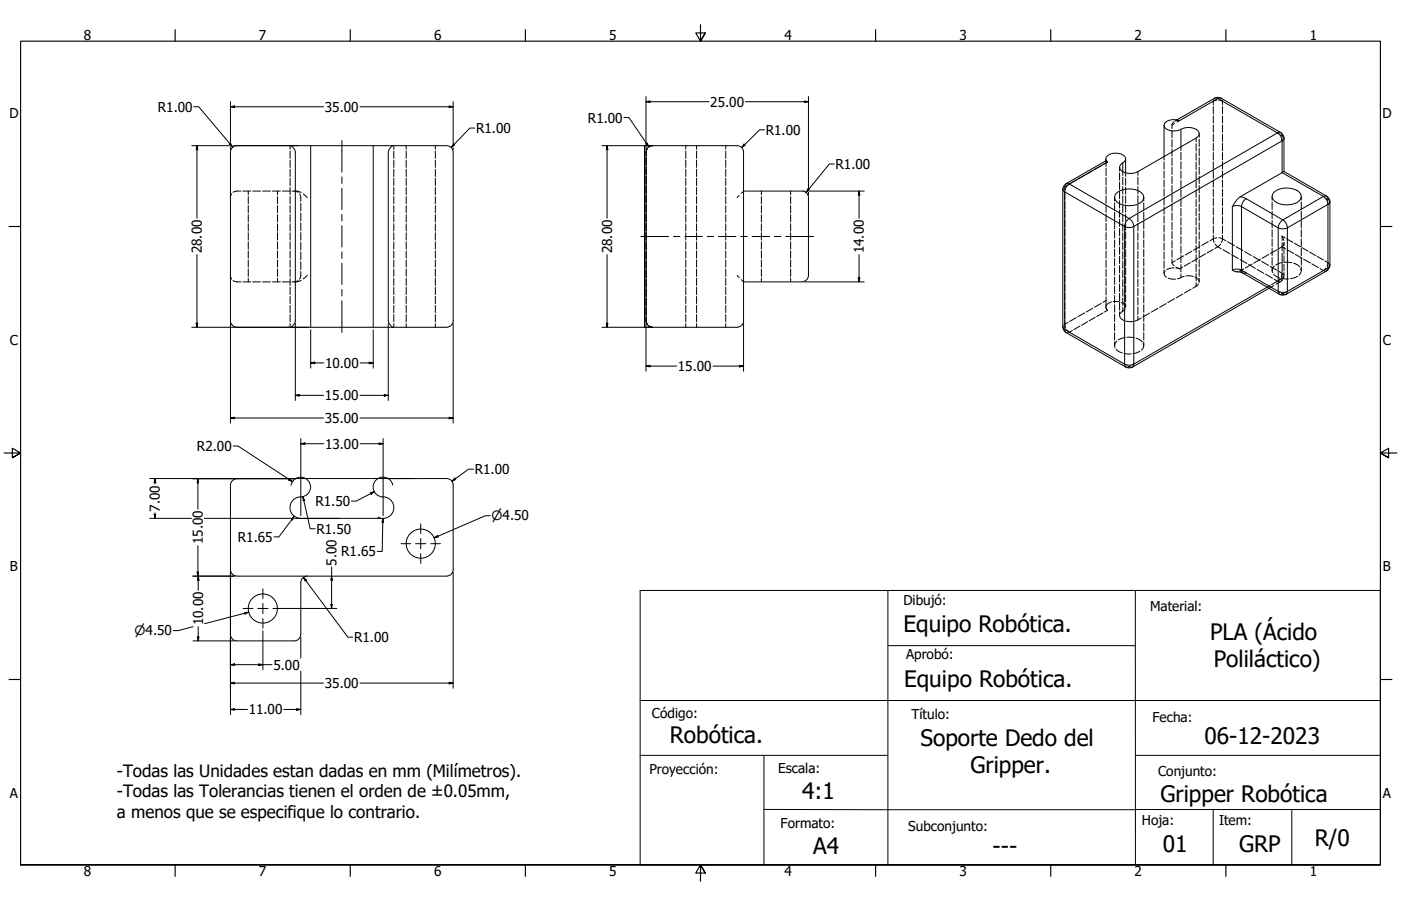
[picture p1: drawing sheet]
<svg xmlns="http://www.w3.org/2000/svg" width="864mm" height="559mm" viewBox="0 0 864 559" stroke-linecap="round" stroke-linejoin="round" font-family="sans-serif">
<!-- layer: Hidden (ANSI) -->
<g fill="none" stroke="#000" stroke-width=".62">
<path d="M724 75l-1 1-1 3M725 74l-1 1M726 74h-1M727 74h-2M179 90v2M179 93v5M179 99v4M243 90v2M243 93v5M243 99v4M250 90v2M250 93v5"/>
<path d="M250 99v4M268 90v2M268 93v5M268 99v4M397 90v2M397 93v5M397 99v4M398 97v5M399 92l-1 1v3M402 90l-2 1 2-1M423 90v2M423 93v5"/>
<path d="M423 99v4M429 90v2M429 93v5M429 99v4M447 90v2M447 93v5M447 99v4M682 99v1M718 97v2M718 100v4M722 80v5M722 86v5"/>
<path d="M722 92v4M722 97v5M739 82v3M739 86v4M739 92v4M739 97v5M143 120l-1 2M148 118h-3l-1 1M150 118h5M153 118v2M156 118h5M162 118h5"/>
<path d="M168 118h5M171 118v2M174 118h5M179 104v5M179 110v4M179 116v4M180 118h4l2 1M181 118l3 1M185 120v4M187 120l2 2M243 104v5M243 110v4"/>
<path d="M243 116v4M250 104v5M250 110v4M250 116v4M268 104v5M268 110v4M268 116v4M397 104v5M397 110v4M397 116v4M398 103v5M398 109v4"/>
<path d="M398 115v4M423 104v5M423 110v4M423 116v4M429 104v5M429 110v4M429 116v4M447 104v5M447 110v4M447 116v4M458 118l-1 1M469 118v2"/>
<path d="M487 118v2M682 100v3M682 104v4M682 109v5M682 115v5M690 103v2M690 107v4M690 112v5M690 118v5M694 107v2M694 110v4M694 115v5"/>
<path d="M718 105v5M718 111v4M718 117v4M722 103v5M722 109v4M722 114v5M739 103v5M739 109v4M739 114v5M153 121v5M153 127v4M153 132v5"/>
<path d="M153 138v4M171 121v5M171 127v4M171 132v5M171 138v4M179 121v5M179 127v4M179 132v5M179 138v4M185 125v5M185 131v5M185 137v5"/>
<path d="M243 121v5M243 127v4M243 132v5M243 138v4M250 121v5M250 127v4M250 132v5M250 138v4M268 121v5M268 127v4M268 132v5M268 138v4"/>
<path d="M397 121v5M397 127v4M397 132v5M397 138v4M398 120v5M398 126v5M398 132v5M398 138v4M423 121v5M423 127v4M423 132v5M423 138v4"/>
<path d="M429 121v5M429 127v4M429 132v5M429 138v4M447 121v5M447 127v4M447 132v5M447 138v4M456 121l-2 1M469 121v5M469 127v4M469 132v5"/>
<path d="M469 138v4M487 121v5M487 127v4M487 132v5M487 138v4M682 121v4M682 126v5M682 132v5M682 138v4M687 122v2M687 125v5M687 131v4"/>
<path d="M687 137v4M690 124v4M690 129v5M690 135v5M694 121v4M694 126v5M694 132v4M694 138v4M705 122v2M705 125v5M705 131v4M705 137v4"/>
<path d="M718 122v4M718 128v4M718 133v5M718 139v4M722 120v5M722 126v4M722 131v5M722 137v5M739 120v5M739 126v4M739 132v4M739 137v5"/>
<path d="M784 121v2M784 125v4M784 130v5M784 136v5M802 121v2M802 125v4M802 130v5M802 136v5M153 144v4M153 149v5M153 155v4M171 144v4"/>
<path d="M171 149v5M171 155v4M179 144v4M179 149v5M179 155v4M185 143v5M185 149v5M185 155v5M243 144v4M243 149v5M243 155v4M250 144v4"/>
<path d="M250 149v5M250 155v4M268 144v4M268 149v5M268 155v4M397 144v4M397 149v5M397 155v4M398 144v4M398 149v5M398 155v5M423 144v4"/>
<path d="M423 149v5M423 155v4M429 144v4M429 149v5M429 155v4M447 144v4M447 149v5M447 155v4M469 144v4M469 149v5M469 155v4M487 144v4"/>
<path d="M487 149v5M487 155v4M682 143v5M682 149v5M682 155v4M687 142v5M687 148v5M687 154v4M687 159v5M690 141v4M690 147v4M690 152v5"/>
<path d="M690 158v5M694 143v4M694 149v4M694 154v4M694 160v4M705 142v5M705 148v5M705 154v4M705 159v5M718 144v5M718 150v4M718 155v5"/>
<path d="M722 160l1 3 1 1M722 143v4M722 148v5M722 154v5M739 143v5M739 149v4M739 154v5M777 160l-4 2M782 157l-4 2M784 142v4M784 147v5M784 153v5"/>
<path d="M784 159v4M787 154l-4 2M790 146l1 2M791 150v2l-3 1M791 150v2M791 153v4M791 158v4M802 142v4M802 147v5M802 153v5M802 159v4M142 170l1 2"/>
<path d="M144 173l2 1h2M150 174h5M153 160v5M153 166v4M153 172v2M156 174h5M162 174h5M168 174h5M171 160v5M171 166v4M171 172v2M174 174h5"/>
<path d="M179 160v5M179 166v4M179 172v4M179 177v5M184 173l-3 1M185 167v5M185 161v5M186 173l-2 1h-4M189 170l-2 2M243 160v5M243 166v4M243 172v4"/>
<path d="M243 177v5M250 160v5M250 166v4M250 172v4M250 177v5M268 160v5M268 166v4M268 172v4M268 177v5M397 160v5M397 166v4M397 172v4"/>
<path d="M397 177v5M398 161v4M398 167v4M398 172v5M398 178v5M423 160v5M423 166v4M423 172v4M423 177v5M429 160v5M429 166v4M429 172v4"/>
<path d="M429 177v5M447 160v5M447 166v4M447 172v4M447 177v5M454 170l2 1M457 173l1 1M469 160v5M469 166v4M469 172v2M487 160v5M487 166v4"/>
<path d="M487 172v2M682 160v5M682 166v5M682 172v4M682 177v5M687 165v5M687 171v4M687 177v4M690 164v4M690 169v5M690 175v5M694 165v5"/>
<path d="M694 171v4M694 176v5M705 165v5M705 171v4M705 177v4M718 161v4M718 166v3M718 167a2.4 2.4 0 0 0 1 4M720 172h5M724 165l-5 1M725 165l2 1-2-1M730 170l-4 2"/>
<path d="M731 170h5M734 178l-4 3M737 171a4 4 0 0 1 2 3M739 175l-4 3M739 160v5M739 166v4M739 172v2M763 168h.1M767 166l-3 1M772 163l-4 2M784 165v2M785 169l4 2"/>
<path d="M785 176l-3 2M786 164l-1 1a3 3 0 0 0-1 3M790 172h4M791 173l-4 2M791 162l-5 1M791 168v4M791 163v4M792 162h4M797 162l4 3M800 170l-4 2M802 166a3 3 0 0 1-1 4M802 165v2"/>
<path d="M179 183v4M179 188v5M179 194v5M179 200v2M243 183v4M243 188v5M243 194v5M243 200v2M250 183v4M250 188v5M250 194v5M250 200v2"/>
<path d="M268 183v4M268 188v5M268 194v5M268 200v2M397 183v4M397 188v5M397 194v5M397 200v2M398 196v3l1 1M398 184v5M398 190v4M423 183v4"/>
<path d="M423 188v5M423 194v5M423 200v2M429 183v4M429 188v5M429 194v5M429 200v2M447 183v4M447 188v5M447 194v5M447 200v2M682 188v1"/>
<path d="M682 189h.1M682 189l1 2-1-1M682 183v5M685 186l-2 1-1 2M686 186h4M687 182v5M687 188v5M687 194v4M687 199v5M690 192a4 4 0 0 0 3 6M690 181v4M690 187v4"/>
<path d="M691 187a3 3 0 0 1 3 2v-2M694 190l-4 3M694 198h4M694 182v4M703 196l-4 2M705 182v5M705 188v5M705 194v4M705 199v5M709 193l-5 3M714 190l-4 3M719 187l-4 3"/>
<path d="M724 184l-4 3M729 181l-4 3M402 202l-2-1 2 1M687 205v5M687 211v2M688 215l4 3M688 210v1a3 3 0 0 0-1 3M693 218h4M694 208l-5 2M695 208h4M700 209l4 2M703 217l-5 1"/>
<path d="M705 212a3 3 0 0 1-1 4M705 205v5M705 211v2"/>
</g>
<!-- layer: Visible (ANSI) -->
<g fill="none" stroke="#000" stroke-width=".62">
<path d="M718 77v20M726 74l23-13 1-1 3 1 37 22 1 2v21l27 15 2 2v41l-1 1-1 2-25 15h-3l-24-14-6-1M727 74a8 8 0 0 0-9 3 6 6 0 0 0 7 4 13 13 0 0 1 13-1 2.8 2.8 0 0 1 1 3 2.8 2.8 0 0 1-2 2l-36 21a9 9 0 0 1-11-2 4 4 0 0 1 3-4 2.7 2.7 0 0 0 1-3 2.7 2.7 0 0 0-3-2 8 8 0 0 0-9 2l1 3-1-1M179 90h-33a4 4 0 0 0-4 4v104a4 4 0 0 0 4 4h33M179 90l2 2 1 2v104l-1 2-2 2M179 90h51M192 90v112M230 90h45a4 4 0 0 1 4 4v104a4 4 0 0 1-4 4h-33M230 90v112M242 90l-2 2-1 2v104l1 2 2 2M397 90h57a4 4 0 0 1 4 4v104a4 4 0 0 1-4 4h-57zM402 90a4 4 0 0 0-4 4v104a4 4 0 0 0 4 4"/>
<path d="M682 99l-25 14M682 98v1M694 98v9M458 118h36a4 4 0 0 1 4 4v48a4 4 0 0 1-4 4h-36M657 113l-1 2-1 2v85l1 1 1 2M688 119a13 13 0 0 1 16 1 4 4 0 0 1-2 6 11 11 0 0 1-15-4v-2zM785 119a12 12 0 0 1 17 0 5 5 0 0 1-5 7 11 11 0 0 1-13-4zM791 106l-26 15-3 2-2 4M782 178l-85 49-3-1-37-21M179 202h63M179 299a6 6 0 0 1 8-4 6 6 0 0 1 4 7 6 6 0 0 1-7 5 7 7 0 0 0-5 7 7 7 0 0 0 6 6h51a7 7 0 0 0 7-7 7 7 0 0 0-7-7M182 295h-36a4 4 0 0 0-4 4v92"/>
<path d="M239 295h36l2 1 2 1v2v52a4 4 0 0 1-4 4M242 299a6 6 0 0 0-7-5 6 6 0 0 0-5 7 6 6 0 0 0 6 6M142 351a4 4 0 0 0 4 4M146 355h129M189 355a4 4 0 0 0-4 4v32M142 391a4 4 0 0 0 4 4h35a4 4 0 0 0 4-4"/>
<circle cx="259" cy="335" r="9"/>
<circle cx="162" cy="375" r="9"/>
</g>
<!-- layer: Hidden Narrow (ANSI) -->
<g fill="none" stroke="#000" stroke-width=".62">
<path d="M724 76l-2 1M727 74l-1 1M748 62v3M748 66v4M748 71v5M748 77v5M748 62h.1M749 61h-1M750 62h-2M751 62h3M753 61h.1M753 62h1"/>
<path d="M754 62v3M754 66v4M754 71v5M754 77v5M728 91v2M728 94v5M728 100v4M737 85v2M737 89v4M737 94v5M748 83v4M748 88v5"/>
<path d="M748 94v5M748 100v4M754 83v4M754 88v5M754 94v5M754 100v4M787 82l1 1M789 83l1 1v1M789 82h1M790 83l1 1M790 86v1M791 85h.1"/>
<path d="M655 116v1M656 115v2M656 118v5M656 115v1M656 114v1M657 113v1M658 114l-2 1M663 111l-4 2M669 108l-5 2M674 105l-4 3M679 102l-4 3M682 100l-2 2"/>
<path d="M692 106v2M692 109v5M692 115v5M701 106v2M701 109v5M701 115v5M728 106v4M728 111v5M728 117v5M737 100v5M737 106v4M737 111v5"/>
<path d="M737 117v5M748 105v5M748 111v5M748 117v4M754 105v5M754 111v5M754 117v4M656 124v5M656 130v4M656 136v4M692 121v4M692 126v5"/>
<path d="M692 132v5M692 138v5M701 121v4M701 126v5M701 132v5M701 138v4M728 123v4M728 129v4M728 134v5M737 123v4M737 129v4M737 134v5"/>
<path d="M748 122v5M748 128v5M748 134v4M748 139v5M754 122v5M754 128v5M754 134v4M754 139v5M816 121l1 1M818 122l1 1M818 121h.1M819 122v1"/>
<path d="M819 123v1M819 125v1M819 123h.1M820 124h.1M656 141v5M656 147v4M656 152v5M656 158v5M692 144v4M692 149v5M692 155v5M701 144v4"/>
<path d="M701 149v5M701 155v5M728 140v5M728 146v4M728 152v4M728 157v5M730 158l-5 2M735 155l-4 2M737 140v5M737 146v4M737 151v5M737 157v5"/>
<path d="M738 159l-3 2M740 152l-4 2M743 157l-4 2M745 149l-4 2M748 147v3M748 154l-4 2M748 147l-2 1M748 145v2M749 151l2 1M750 147h-2M751 152l2 1M751 152l-2 1"/>
<path d="M751 147h3M752 151l-1 1M754 147l-1 3M754 147l2 2M754 145v2M754 154l4 2M757 149l4 3M759 157l4 2M762 152l4 3M767 155l4 3M772 158l5 3M790 150v5"/>
<path d="M790 156v5M790 152l2 1M792 147l-2-1v2M793 147l4 2M793 154l4 2M798 150l4 2M798 157l5 2M803 153l3 2M804 160l4 2M807 155l4 3M812 158l4 2M656 164v4"/>
<path d="M656 169v5M656 175v5M692 161v5M692 167v4M692 172v5M692 178v5M701 161v4M701 166v5M701 172v5M701 178v4M724 161l-2 1M728 163v5"/>
<path d="M728 169v2M729 165l-2 1M734 162l-4 2M737 163v4M737 169v4M737 174v3M764 160l5 2M765 167h1M766 168l1 1M767 168h1l-1 1M770 163l4 3M775 166l4 3"/>
<path d="M778 161l4 3M780 169l4 3M783 164l4 3M783 176l-2 1M785 172l2 1M788 173l-4 3M788 180h1M788 167l2 2M789 172l-2 1 2 1M790 172v1M790 163v5M790 169v3"/>
<path d="M790 172l-2 1M791 169h-1v2M791 171l-1 1M794 180h-1M809 163l4 2M814 166l2 1M816 167h.1M817 161l2 1M817 165l-1 2M818 167h-1M819 162l-1 2M819 162h.1"/>
<path d="M820 163v1M656 181v4M656 186v5M656 192v5M656 198v2M658 199l-2 1M663 196l-4 2M669 193l-5 2M670 198l-3 3M674 190l-4 2M675 196l-4 2M679 187l-4 2"/>
<path d="M680 193l-4 2M682 185l-2 1M683 191l-2 1M692 184v4M692 190v2M701 184v4M701 189v5M701 195v2M789 182h.1M790 181h1M791 181l-1 1M791 181v1"/>
<path d="M792 181h-1M793 182h-1M655 201v1M656 200l1 2M656 200h.1M657 205h1M657 203l2 2M659 205h-1M661 204l-2 1M666 201l-4 2M693 225h1M694 226l1 1"/>
<path d="M695 226h1M696 226l-1 1M696 226l1 1M697 226h-1M698 226l-1 1M699 225h-1"/>
</g>
<!-- layer: Hidden (ANSI) -->
<circle cx="682" cy="99" r=".2" fill="#000"/>
<!-- layer: Visible Narrow (ANSI) -->
<g fill="none" stroke="#000" stroke-width=".62">
<path d="M728 80v11M749 61h2M751 61l-24 13M751 61l36 21-91 53M753 61h-2M683 100l-24 13M789 82h-2l2 2 1 3M790 87l-91 53M790 87v19l26 15M791 85l-1 2M655 117l1 1M656 118v85"/>
<path d="M656 118l37 22M657 113h2M659 113l-2 3-1 2M659 113l37 22M692 100v6M693 140h2h4M693 140v85M696 135l2 2 1 3M696 135l-2 2-1 3M699 140v85M765 121l3 2M765 127h-2h-3v40a4 4 0 0 1 6 1"/>
<path d="M765 127v40l23 13M765 127l23 14M768 123l-2 1-1 3M816 121l2 3 1 2M816 121l-25 15-23-13M818 121h-2M819 126v39M819 126l-25 15M820 124l-1 2M788 141h2h4M788 141v-3l3-2 2 2 1 3M788 141v39"/>
<path d="M794 141v39M781 177l-82 48M788 180l1 2M788 180h2h4M794 180l-1 2M819 165l-1 2M819 165l-25 15M820 164l-1 1M655 202l1 1M656 203l1 2M656 203l37 22M693 225l1 1"/>
<path d="M693 225h2h4M699 225l-1 1"/>
</g>
<!-- layer: Border (ANSI) -->
<g fill="none" stroke="#000" stroke-width=".7">
<path d="M108 18v7M216 18v7M324 18v7M432 15v10l-3-5h6l-3 5 3-5M540 18v7M648 18v7M756 18v7M6 140h7M851 140h7M3 279h10l-5-3v6l5-3-5 3M861 279h-10l5-3v6l-5-3 5 3M6 419h7"/>
<path d="M851 419h7M13 533v-508h838v508h-838h838M108 533v8M216 533v8M324 533v8M435 538l-3-5 3 5h-6l3-5v11M540 533v8M648 533v8M756 533v8"/>
</g>
<!-- layer: Title (ANSI) -->
<path d="M395 364h152v169h-152zM547 364h304v169h-304M700 364v169M547 398h153M395 432h456M395 466h152M471 466v67M700 466h151M471 499h228M700 499h151M748 499v34M796 499v34" fill="none" stroke="#000" stroke-width=".62"/>
<!-- layer: Dimension (ANSI) -->
<g fill="none" stroke="#000" stroke-width=".62">
<path d="M398 60v29M498 60v57M120 66h2l21 25M142 66l3-1v1zM142 66h57M142 63v26M222 66h57M277 65l2 1h-2zM279 63v26M293 79h-3l-12 12M385 73h3l12 18M398 63l3-1v1z"/>
<path d="M398 63h39M459 63h39M496 62l2 1h-2zM118 90h23M121 90l1 2h-1zM121 90v45M141 89h1l1 2zM142 91v1M144 90h40M279 91v1M280 89l-2 2zM371 90h27v2"/>
<path d="M374 90l1 2h-1zM374 90v45M398 89l1-1 1 3zM459 89v1l-2 1zM471 80h-3l-11 11M496 118h.1M498 116l1 1-2 2zM498 118v2M498 117l-1 2M499 118h34M514 101h-3l-13 16M530 118v2h-1z"/>
<path d="M530 118v17M121 157v45M374 157v45M530 157v17M496 174h37M529 171h1v3zM121 199h1l-1 3zM142 199v62M182 199v48M239 199v48M279 199v62M374 199h1l-1 3z"/>
<path d="M398 199v30M458 199v30M118 202h72M192 203v24M230 203v24M371 202h30M192 224l2-1v1zM192 224h8M222 224h8M228 223l2 1h-2zM398 226l3-1v1zM398 226h19"/>
<path d="M439 226h19M456 225l2 1h-2zM142 258l3-1v1zM142 258h57M182 244l3-1v1zM182 244h17M222 258h57M222 244h17M237 243l2 1h-2zM277 257l2 1h-2zM144 275h3l33 22M185 274l3-1v1z"/>
<path d="M185 271v47M185 274h15M222 274h14M234 273l2 1h-2zM236 271v47M92 295h87M96 295v3h-1zM96 295v4M119 295h25M122 295v3h-1zM122 295v19M178 295l2 2-2-1z"/>
<path d="M179 295h77M280 295l1 1-2 1zM292 289h-3l-10 8M92 320h26M95 317h1v3zM96 316v4M126 320h53M181 318l-9 13h-3M182 320h27M187 306l1 3h-1zM187 306l4 20h3M228 304l3-1-2 2z"/>
<path d="M231 303l-11 6h-3M233 319l2 1M236 320v2h-1zM236 320v20h-3M302 318h-3l-31 14M122 337v18M180 320l1-2-1 3zM268 332l2-2v1zM119 355h25M121 353h1v2zM122 355l1 3h-1zM122 355v9"/>
<path d="M142 353v88M187 356l2 2h-1zM187 356l27 37h3M204 355l1 3h-1zM204 350v25M279 353v71M151 378h2l-2 1zM153 378l-27 7M174 375h34M204 373h1l-1 2zM119 387l-9 2h-3M119 395h25"/>
<path d="M122 393h1l-1 2zM122 387v8M162 389v24M185 393v13M142 410l3-1v1zM142 410h26M160 409l2 1h-2zM185 414v27M142 421h3v1zM142 438l3-1v1zM142 421h57M142 438h11"/>
<path d="M175 438h10M183 437l2 1h-2zM222 421h57M277 421h2l-2 1z"/>
</g>
<g fill="#000">
<path d="M142 66l3-1v1z" fill-rule="evenodd"/>
<path d="M277 65l2 1h-2z" fill-rule="evenodd"/>
<path d="M398 63l3-1v1z" fill-rule="evenodd"/>
<path d="M496 62l2 1h-2z" fill-rule="evenodd"/>
<path d="M121 90l1 2h-1z" fill-rule="evenodd"/>
<path d="M141 89h1l1 2z" fill-rule="evenodd"/>
<path d="M280 89l-2 2z" fill-rule="evenodd"/>
<path d="M374 90l1 2h-1z" fill-rule="evenodd"/>
<path d="M398 89l1-1 1 3z" fill-rule="evenodd"/>
<path d="M459 89v1l-2 1z" fill-rule="evenodd"/>
<path d="M498 116l1 1-2 2z" fill-rule="evenodd"/>
<path d="M530 118v2h-1z" fill-rule="evenodd"/>
<path d="M529 171h1v3z" fill-rule="evenodd"/>
<path d="M121 199h1l-1 3z" fill-rule="evenodd"/>
<path d="M374 199h1l-1 3z" fill-rule="evenodd"/>
<path d="M192 224l2-1v1z" fill-rule="evenodd"/>
<path d="M228 223l2 1h-2z" fill-rule="evenodd"/>
<path d="M398 226l3-1v1z" fill-rule="evenodd"/>
<path d="M456 225l2 1h-2z" fill-rule="evenodd"/>
<path d="M142 258l3-1v1z" fill-rule="evenodd"/>
<path d="M182 244l3-1v1z" fill-rule="evenodd"/>
<path d="M237 243l2 1h-2z" fill-rule="evenodd"/>
<path d="M277 257l2 1h-2z" fill-rule="evenodd"/>
<path d="M185 274l3-1v1z" fill-rule="evenodd"/>
<path d="M234 273l2 1h-2z" fill-rule="evenodd"/>
<path d="M96 295v3h-1z" fill-rule="evenodd"/>
<path d="M122 295v3h-1z" fill-rule="evenodd"/>
<path d="M178 295l2 2-2-1z" fill-rule="evenodd"/>
<path d="M280 295l1 1-2 1z" fill-rule="evenodd"/>
<path d="M95 317h1v3z" fill-rule="evenodd"/>
<path d="M187 306l1 3h-1z" fill-rule="evenodd"/>
<path d="M228 304l3-1-2 2z" fill-rule="evenodd"/>
<path d="M180 320l1-2-1 3z" fill-rule="evenodd"/>
<path d="M236 320v2h-1z" fill-rule="evenodd"/>
<path d="M268 332l2-2v1z" fill-rule="evenodd"/>
<path d="M121 353h1v2z" fill-rule="evenodd"/>
<path d="M122 355l1 3h-1z" fill-rule="evenodd"/>
<path d="M187 356l2 2h-1z" fill-rule="evenodd"/>
<path d="M204 355l1 3h-1z" fill-rule="evenodd"/>
<path d="M151 378h2l-2 1z" fill-rule="evenodd"/>
<path d="M204 373h1l-1 2z" fill-rule="evenodd"/>
<path d="M122 393h1l-1 2z" fill-rule="evenodd"/>
<path d="M142 410l3-1v1z" fill-rule="evenodd"/>
<path d="M160 409l2 1h-2z" fill-rule="evenodd"/>
<path d="M142 421h3v1z" fill-rule="evenodd"/>
<path d="M142 438l3-1v1z" fill-rule="evenodd"/>
<path d="M183 437l2 1h-2z" fill-rule="evenodd"/>
<path d="M277 421h2l-2 1z" fill-rule="evenodd"/>
</g>
<!-- layer: Centerline (ANSI) -->
<g fill="none" stroke="#000" stroke-width=".62">
<path d="M211 87v19M211 109v4M211 116v13M211 132v4M211 139v13M211 155v4M395 146h17M415 146h4M422 146h11M436 146h4M443 146h11M457 146h4"/>
<path d="M464 146h10M477 146h4M484 146h18M211 162v14M211 179v3M211 186v19"/>
</g>
<!-- layer: Center Mark (ANSI) -->
<path d="M247 335h6M256 335h7M259 323v6M259 332v7M266 335h6M259 342v5M150 375h6M159 375h6M162 363v6M162 372v6M168 375h6M162 382v5" fill="none" stroke="#000" stroke-width=".62"/>
<g font-size="14">
<text x="557" y="390">Equipo Robótica.</text>
<text x="746" y="395">PLA (Ácido</text>
<text x="748" y="411">Poliláctico)</text>
<text x="557" y="424">Equipo Robótica.</text>
<text x="413" y="459">Robótica.</text>
<text x="567" y="460">Soporte Dedo del</text>
<text x="743" y="459">06-12-2023</text>
<text x="598" y="477">Gripper.</text>
<text x="494" y="493">4:1</text>
<text x="715" y="495">Gripper Robótica</text>
<text x="810" y="522">R/0</text>
<text x="501" y="527">A4</text>
<text x="612" y="527">---</text>
<text x="717" y="526">01</text>
<text x="764" y="525">GRP</text>
</g>
<g font-size="10.5">
<text x="72" y="479">-Todas las Unidades estan dadas en mm (Milímetros).</text>
<text x="72" y="492">-Todas las Tolerancias tienen el orden de ±0.05mm,</text>
<text x="72" y="504">a menos que se especifique lo contrario.</text>
</g>
<g font-size="8.4">
<text x="52" y="24">8</text>
<text x="160" y="24">7</text>
<text x="268" y="24">6</text>
<text x="376" y="24">5</text>
<text x="483" y="24">4</text>
<text x="591" y="24">3</text>
<text x="699" y="24">2</text>
<text x="807" y="24">1</text>
<text x="438" y="66">25.00</text>
<text x="97" y="69">R1.00</text>
<text x="200" y="69">35.00</text>
<text x="6" y="73">D</text>
<text x="362" y="76">R1.00</text>
<text x="852" y="73">D</text>
<text x="293" y="82">R1.00</text>
<text x="472" y="83">R1.00</text>
<text x="515" y="104">R1.00</text>
<text x="124" y="156" transform="rotate(-90 124 156)">28.00</text>
<text x="377" y="156" transform="rotate(-90 377 156)">28.00</text>
<text x="533" y="156" transform="rotate(-90 533 156)">14.00</text>
<text x="6" y="213">C</text>
<text x="852" y="213">C</text>
<text x="200" y="227">10.00</text>
<text x="418" y="229">15.00</text>
<text x="200" y="247">15.00</text>
<text x="200" y="261">35.00</text>
<text x="121" y="278">R2.00</text>
<text x="200" y="277">13.00</text>
<text x="293" y="292">R1.00</text>
<text x="99" y="316" transform="rotate(-90 99 316)">7.00</text>
<text x="194" y="312">R1.50</text>
<text x="195" y="329">R1.50</text>
<text x="125" y="336" transform="rotate(-90 125 336)">15.00</text>
<text x="147" y="334">R1.65</text>
<text x="210" y="343">R1.65</text>
<text x="6" y="352">B</text>
<text x="207" y="349" transform="rotate(-90 207 349)">5.00</text>
<text x="852" y="352">B</text>
<text x="557" y="373">Dibujó:</text>
<text x="709" y="377">Material:</text>
<text x="125" y="386" transform="rotate(-90 125 386)">10.00</text>
<text x="218" y="396">R1.00</text>
<text x="558" y="407">Aprobó:</text>
<text x="169" y="413">5.00</text>
<text x="200" y="424">35.00</text>
<text x="153" y="441">11.00</text>
<text x="402" y="443">Código:</text>
<text x="562" y="443">Título:</text>
<text x="710" y="445">Fecha:</text>
<text x="400" y="477">Proyección:</text>
<text x="480" y="477">Escala:</text>
<text x="714" y="479">Conjunto:</text>
<text x="6" y="492">A</text>
<text x="852" y="492">A</text>
<text x="704" y="509">Hoja:</text>
<text x="751" y="509">Item:</text>
<text x="481" y="511">Formato:</text>
<text x="560" y="513">Subconjunto:</text>
<text x="52" y="541">8</text>
<text x="160" y="541">7</text>
<text x="268" y="541">6</text>
<text x="376" y="541">5</text>
<text x="483" y="541">4</text>
<text x="591" y="541">3</text>
<text x="699" y="541">2</text>
<text x="807" y="541">1</text>
</g>
<g font-size="7.9">
<text x="303" y="321">⌀4.50</text>
<text x="83" y="392">⌀4.50</text>
</g>
</svg>
